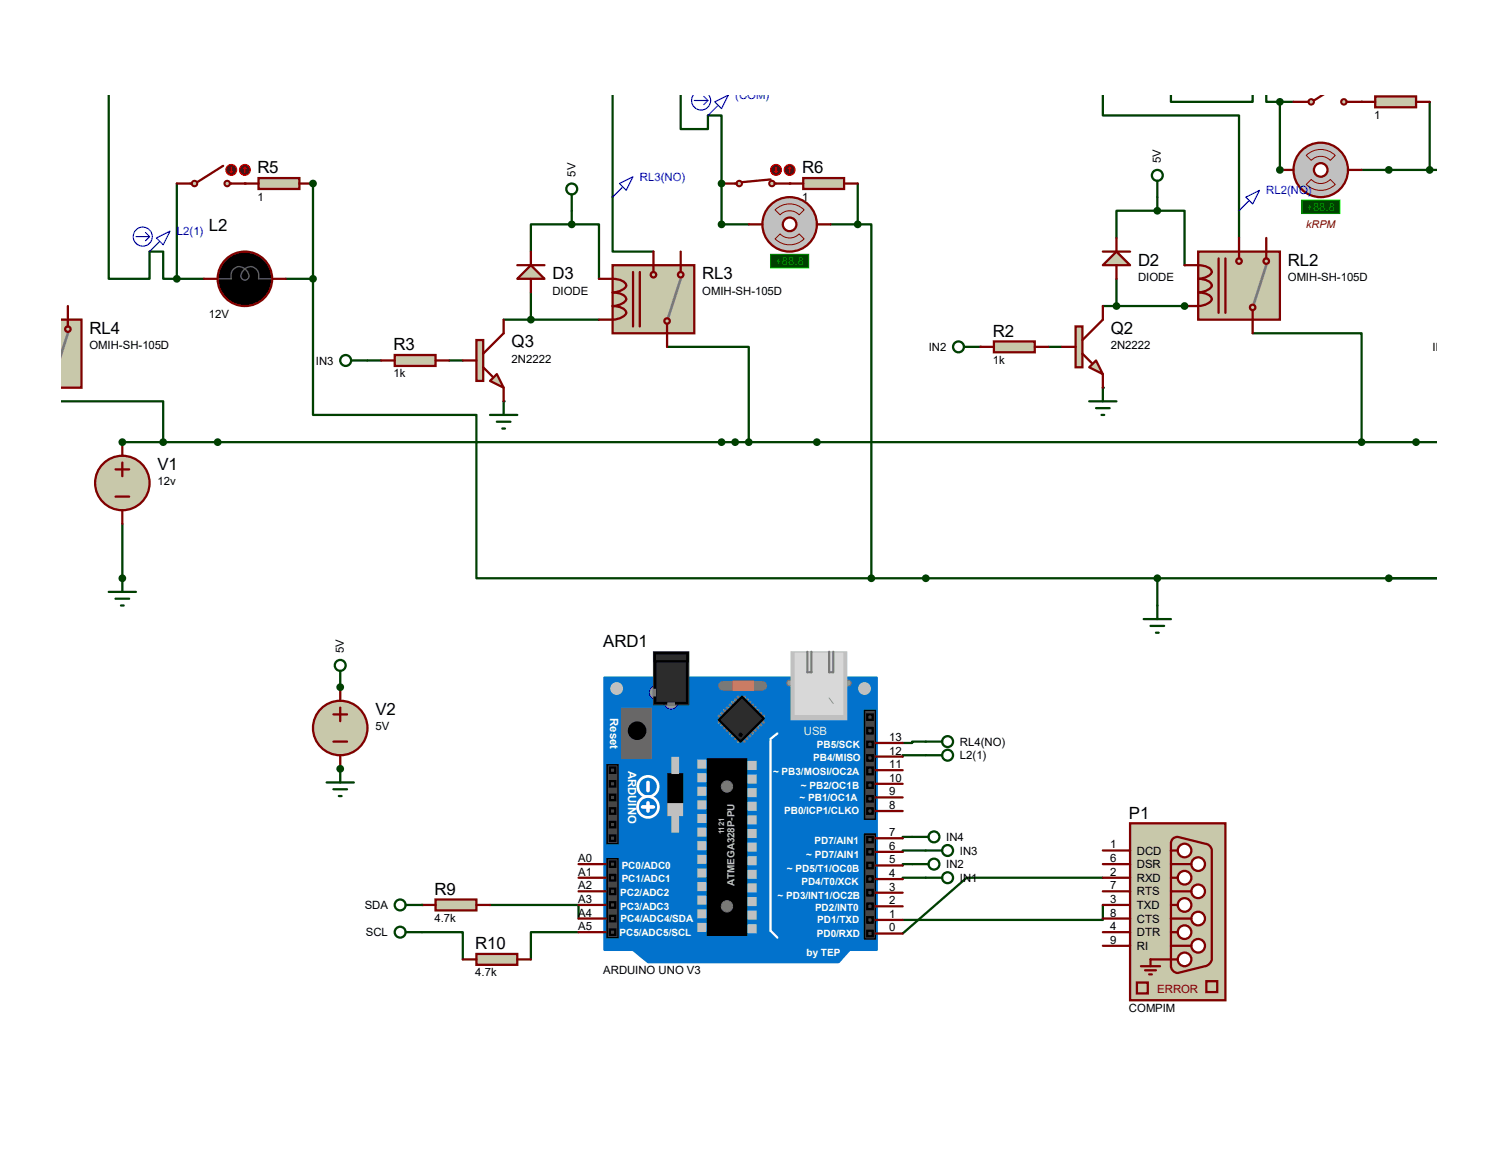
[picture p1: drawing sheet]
<svg xmlns="http://www.w3.org/2000/svg" width="279mm" height="216mm" viewBox="0 0 279 216" stroke-linecap="round" stroke-linejoin="round" font-family="sans-serif">
<circle cx="22.8" cy="107.9" r=".21" fill="#004000"/>
<path d="M22.8 97.7v10.2" fill="none" stroke="#004000" stroke-width=".42"/>
<circle cx="22.8" cy="82.5" r=".21" fill="#004000"/>
<path d="M254 31.7h5M124.4 64.7h15.3v17.8M233.6 62.2h20.4v20.3M22.8 82.5h241.3M170.1 156.2h-1.7v.2M172.7 158.7h-4.3v.3M170.1 161.2h-1.7v.3M172.7 163.8h-4.3v.2" fill="none" stroke="#004000" stroke-width=".42"/>
<circle cx="63.5" cy="128.2" r=".21" fill="#004000"/>
<path d="M11.3 74.9h19.1v7.6" fill="none" stroke="#004000" stroke-width=".42"/>
<circle cx="63.5" cy="143.5" r=".21" fill="#004000"/>
<path d="M68.5 67.3h2.6M83.8 67.3h2.5" fill="none" stroke="#004000" stroke-width=".42"/>
<circle cx="93.9" cy="74.9" r=".21" fill="#004000"/>
<path d="M106.6 39.3v2.6M93.9 59.6h17.8M99 54.6v5M106.6 41.9h5.1v10.1M106.6 41.9h-7.6v5" fill="none" stroke="#004000" stroke-width=".42"/>
<circle cx="205.7" cy="72.3" r=".21" fill="#004000"/>
<path d="M208.2 52v5.1h-2.5" fill="none" stroke="#004000" stroke-width=".42"/>
<circle cx="220.9" cy="57.1" r=".21" fill="#004000"/>
<path d="M208.2 57.1h12.7" fill="none" stroke="#004000" stroke-width=".42"/>
<circle cx="182.8" cy="64.7" r=".21" fill="#004000"/>
<path d="M215.9 39.3h5v10.2M215.9 39.3h-7.7v5.1M215.9 36.8v2.5M195.5 64.7h2.6M264.1 82.5h3.9M268 107.9h-52.1v5.1" fill="none" stroke="#004000" stroke-width=".42"/>
<g fill="#004000">
<circle cx="45.7" cy="34.2" r=".21"/>
<circle cx="147.3" cy="34.2" r=".21"/>
<circle cx="254" cy="19" r=".21"/>
</g>
<path d="M160 34.2v7.7M134.6 41.9h5.1M154.9 41.9h5.1M160 41.9h2.5v66M205.7 168.9v2.8h-37.3M205.7 163.8h-25.4l-11.9 10.4" fill="none" stroke="#004000" stroke-width=".42"/>
<circle cx="238.7" cy="31.7" r=".21" fill="#004000"/>
<path d="M266.7 19v12.7M259 31.7h9M259 107.9h9M91.4 168.9h16.5v2.5" fill="none" stroke="#004000" stroke-width=".42"/>
<circle cx="78.7" cy="168.9" r=".21" fill="#004000"/>
<path d="M162.5 107.9h53.4M78.7 173.9h7.6v5.1M107.9 173.9h-8.9v5.1" fill="none" stroke="#004000" stroke-width=".42"/>
<circle cx="58.4" cy="34.2" r=".21" fill="#004000"/>
<g fill="none" stroke="#004000" stroke-width=".42">
<path d="M20.3 17.7v34.3h7.6v-5.1h2.5v5.1h2.6M114.3 17.7v29.2h7.6M127 17.7v6.4h5v-2.6M205.7 17.7v3.8h25.4v22.9M218.4 17.7v1.3h15.2v-1.3M236.2 17.7v1.3h2.5M238.7 19h2.6M238.7 19v12.7M33 34.2v17.8M58.4 34.2v17.8M134.6 34.2v7.7M33 52h5.1"/>
<path d="M53.3 52h5.1M58.4 52v25.4h30.5v30.5h73.6M172.7 138.4h-2.6v.2h-1.7M172.7 140.9h-4.3v.3"/>
</g>
<circle cx="134.6" cy="34.2" r=".21" fill="#004000"/>
<path d="M132 21.5h2.6v12.7" fill="none" stroke="#004000" stroke-width=".42"/>
<circle cx="22.8" cy="90.1" r="5.1" fill="#c8c8aa" stroke="#800000" stroke-width=".42"/>
<path d="M21.5 87.6h2.6M21.5 92.7h2.6M22.8 82.5v2.5M22.8 86.3v2.6M22.8 95.2v2.5" fill="none" stroke="#800000" stroke-width=".42"/>
<g fill="#004000" stroke="#004000" stroke-width=".42">
<circle cx="40.6" cy="82.5" r=".51"/>
<circle cx="137.1" cy="82.5" r=".51"/>
<circle cx="152.4" cy="82.5" r=".51"/>
<circle cx="264.1" cy="82.5" r=".51"/>
<circle cx="22.8" cy="107.9" r=".51"/>
<circle cx="22.8" cy="82.5" r=".51"/>
</g>
<path d="M20.3 110.4h5.1M21.5 111.7h2.6M22.6 113h.5M22.8 107.9v2.5" fill="none" stroke="#004000" stroke-width=".42"/>
<path d="M112.7 126.4h50.8v50.8h-5l-2.1 2.3h-35.5l-2.8-2.3h-5.4z" fill="#0272cc" stroke="#0272cc" stroke-width=".42"/>
<path d="M116 132.3h5.4v9.1h-5.4z" fill="#686767" stroke="#686767" stroke-width=".42"/>
<circle cx="118.8" cy="136.4" r="1.52" fill="#000" stroke="#000" stroke-width=".42"/>
<path d="M134.8 128h7.4" fill="none" stroke="#757575" stroke-width="1.8"/>
<path d="M136.9 127.2h3.5v1.5h-3.5z" fill="#ff8000" stroke="#ff8000" stroke-width=".42"/>
<g fill="none" stroke="#808080" stroke-width=".47">
<path d="M134.1 133.6l.5 .5M134.6 133.1l.5 .5M134.6 134.3l-.5 .5M135.1 132.5l.5 .6M135.1 134.8l-.5 .5M135.6 132l.5 .5M135.6 135.3l-.5 .5M136.1 131.5l.5 .5M136.1 135.8l-.5 .6M136.6 131l.5 .5M136.6 136.4l-.5 .5M137.1 130.5l.5 .5"/>
<path d="M137.1 136.9l-.5 .5M137.6 130l.5 .5M137.6 137.4l-.5 .5M138.1 137.9l-.5 .5M138.4 137.9l.5 .5M138.9 137.4l.5 .5M138.9 130l-.5 .5M139.4 136.9l.5 .5M139.4 130.5l-.5 .5M139.9 136.4l.5 .5M139.9 131l-.5 .5M140.4 135.8l.5 .6"/>
<path d="M140.4 131.5l-.5 .5M140.9 135.3l.5 .5M140.9 132l-.5 .5M141.4 134.8l.5 .5M141.4 132.5l-.5 .6M141.9 134.3l.6 .5M141.9 133.1l-.5 .5M142.5 133.6l-.6 .5"/>
</g>
<path d="M138.4 130l4.1 4.1-4.4 4.3-4-4.1z" fill="#2c2c2c" stroke="#000" stroke-width=".42"/>
<circle cx="138.1" cy="137.1" r=".3" fill="#000" stroke="#000" stroke-width=".19"/>
<circle cx="115" cy="128.5" r="1.1" fill="#c0c0c0" stroke="#c0c0c0" stroke-width=".19"/>
<path d="M143.7 138.1v35.6l1.3 1.3M145 136.9l-1.3 1" fill="none" stroke="#fff" stroke-width=".42"/>
<g fill="#464646" stroke="#000" stroke-width=".25">
<path d="M161.2 132.5h2.1v20.4h-2.1z"/>
<path d="M161.2 155.7h2.1v19.5h-2.1z"/>
</g>
<g fill="#464646" stroke="#000" stroke-width=".42">
<path d="M161.8 133.3h1v1h-1z"/>
<path d="M161.8 138.4h1v1h-1z"/>
<path d="M161.8 140.9h1v1h-1z"/>
<path d="M161.8 143.2h1v1.3h-1z"/>
<path d="M161.8 146h1v1h-1z"/>
<path d="M161.8 148.5h1v1.1h-1z"/>
<path d="M161.8 135.8h1v1.1h-1z"/>
<path d="M161.8 150.8h1v1h-1z"/>
<path d="M161.8 156.2h1v1h-1z"/>
<path d="M161.8 158.5h1v1h-1z"/>
<path d="M161.8 161h1v1h-1z"/>
<path d="M161.8 163.5h1v1h-1z"/>
<path d="M161.8 166.1h1v1h-1z"/>
<path d="M161.8 168.6h1v1h-1z"/>
<path d="M161.8 171.2h1v1h-1z"/>
<path d="M161.8 173.7h1v1h-1z"/>
</g>
<path d="M132 141.7h7.1v32.8h-7.1z" fill="#000" stroke="#000" stroke-width=".42"/>
<g fill="#c0c0c0" stroke="#c0c0c0" stroke-width=".42">
<path d="M139.7 142.2h1.2v1.3h-1.2z"/>
<path d="M139.7 144.7h1.2v1.3h-1.2z"/>
<path d="M139.7 147.3h1.2v1.2h-1.2z"/>
<path d="M139.7 149.8h1.2v1.3h-1.2z"/>
<path d="M139.7 152.4h1.2v1.2h-1.2z"/>
<path d="M139.7 154.9h1.2v1.3h-1.2z"/>
<path d="M139.7 157.4h1.2v1.3h-1.2z"/>
<path d="M139.7 160h1.2v1.2h-1.2z"/>
<path d="M139.7 162.5h1.2v1.3h-1.2z"/>
<path d="M139.7 165.1h1.2v1.2h-1.2z"/>
<path d="M139.7 167.6h1.2v1.3h-1.2z"/>
<path d="M139.7 170.1h1.2v1.3h-1.2z"/>
<path d="M139.7 172.7h1.2v1.2h-1.2z"/>
<path d="M130.3 141.9h1.2v1.3h-1.2z"/>
<path d="M130.3 144.5h1.2v1.3h-1.2z"/>
<path d="M130.3 147h1.2v1.3h-1.2z"/>
<path d="M130.3 149.6h1.2v1.2h-1.2z"/>
<path d="M130.3 152.1h1.2v1.3h-1.2z"/>
<path d="M130.3 154.6h1.2v1.3h-1.2z"/>
<path d="M130.3 157.2h1.2v1.3h-1.2z"/>
<path d="M130.3 159.7h1.2v1.3h-1.2z"/>
<path d="M130.3 162.3h1.2v1.2h-1.2z"/>
<path d="M130.3 164.8h1.2v1.3h-1.2z"/>
<path d="M130.3 167.3h1.2v1.3h-1.2z"/>
<path d="M130.3 169.9h1.2v1.3h-1.2z"/>
<path d="M130.3 172.4h1.2v1.3h-1.2z"/>
</g>
<g fill="#757575" stroke="#757575" stroke-width=".19">
<circle cx="135.6" cy="169.1" r="1.06"/>
<circle cx="135.6" cy="146.8" r="1.06"/>
</g>
<g fill="#464646" stroke="#000" stroke-width=".25">
<path d="M113.2 142.7h2.1v14.7h-2.1z"/>
<path d="M113.2 160.2h2.1v14.8h-2.1z"/>
</g>
<g fill="#464646" stroke="#000" stroke-width=".42">
<path d="M113.7 145.8h1.1v1h-1.1z"/>
<path d="M113.7 150.8h1.1v1h-1.1z"/>
<path d="M113.7 155.9h1.1v1h-1.1z"/>
<path d="M113.7 153.4h1.1v1h-1.1z"/>
<path d="M113.7 148.3h1.1v1h-1.1z"/>
<path d="M113.7 143.2h1.1v1h-1.1z"/>
<path d="M113.7 160.7h1.1v1.1h-1.1z"/>
<path d="M113.7 163.3h1.1v1h-1.1z"/>
<path d="M113.7 165.8h1.1v1h-1.1z"/>
<path d="M113.7 168.4h1.1v1h-1.1z"/>
<path d="M113.7 170.9h1.1v1h-1.1z"/>
<path d="M113.7 173.4h1.1v1.1h-1.1z"/>
</g>
<path d="M124.7 144.5h2.5v7.6h-2.5z" fill="#000" stroke="#000" stroke-width=".42"/>
<g fill="#c0c0c0" stroke="#c0c0c0" stroke-width=".42">
<path d="M124.7 150.1h2.5v2h-2.5z"/>
<path d="M125.4 152.4h1v2.8h-1z"/>
<path d="M125.4 141.4h1v2.8h-1z"/>
</g>
<circle cx="161.2" cy="128.5" r="1.1" fill="#c0c0c0" stroke="#c0c0c0" stroke-width=".19"/>
<g fill="#0272cc" stroke="#fff" stroke-width=".51">
<circle cx="120.9" cy="146.8" r="1.91"/>
<circle cx="120.9" cy="150.6" r="1.95"/>
</g>
<path d="M119.8 150.6h2.1M120.9 146v1.5M120.9 149.8v1.5" fill="none" stroke="#fff" stroke-width=".68"/>
<g fill="#939393" stroke="#757575" stroke-width=".19">
<circle cx="158.2" cy="127.5" r=".55"/>
<circle cx="147.3" cy="127.5" r=".55"/>
</g>
<path d="M147.5 121.6h10.4v12.7h-10.4z" fill="#c0c0c0" stroke="#c0c0c0" stroke-width=".19"/>
<path d="M148.3 121.9h8.9v11.4h-8.9z" fill="#d8d8d8" stroke="#d8d8d8" stroke-width=".19"/>
<path d="M154.6 130.3l.8 1" fill="none" stroke="#939393" stroke-width=".19"/>
<path d="M150.6 121.6v3.8h.7v-3.8M154.6 121.6v3.8h.8v-3.8" fill="none" stroke="#808080" stroke-width=".42"/>
<g fill="#939393" stroke="#0000c0" stroke-width=".19">
<circle cx="125.2" cy="131" r="1.31"/>
<circle cx="122.4" cy="129.2" r="1.31"/>
</g>
<path d="M121.9 121.6h6.6v9.9h-6.6z" fill="#000" stroke="#2c2c2c" stroke-width=".19"/>
<g fill="#808080" stroke="#808080" stroke-width=".42">
<path d="M124.7 131.3h1v.2h-1z"/>
<path d="M121.9 128.7h.2v1.1h-.2z"/>
</g>
<path d="M122.6 122.4h5.1v8.4h-5.1z" fill="#2c2c2c" stroke="#2c2c2c" stroke-width=".42"/>
<path d="M122.1 121.9h6.1v1.5h-6.1z" fill="#2c2c2c" stroke="#000" stroke-width=".42"/>
<g fill="none" stroke="#800000" stroke-width=".42">
<path d="M163.3 138.6h5.1M163.3 159h5.1M163.3 156.4h5.1M163.3 151.3h5.1M163.3 148.8h5.1M163.3 146.3h5.1M163.3 143.7h5.1M163.3 141.2h5.1M107.9 173.9h5.1M107.9 171.4h5.1M107.9 168.9h5.1M107.9 166.3h5.1"/>
<path d="M107.9 163.8h5.1M107.9 161.2h5.1M163.3 174.2h5.1M163.3 171.7h5.1M163.3 169.1h5.1M163.3 166.6h5.1M163.3 164h5.1M163.3 161.5h5.1"/>
</g>
<g fill="none" stroke="#004000" stroke-width=".42">
<path d="M75.6 173.9h3.1"/>
<circle cx="74.6" cy="173.9" r="1.02"/>
</g>
<circle cx="30.4" cy="82.5" r=".51" fill="#004000" stroke="#004000" stroke-width=".42"/>
<path d="M242.8 37.3h7.1v2.5h-7.1z" fill="#004000" stroke="#0f0" stroke-width=".21"/>
<circle cx="246.3" cy="31.7" r="5.1" fill="#c0c0c0" stroke="#800000" stroke-width=".42"/>
<path d="M243.6 34.4l1-.9a2.46 2.46 0 0 0 3.5 0l.9 .9a3.9 3.9 0 0 1-5.4 0zM243.6 29a3.9 3.9 0 0 1 5.4 0l-.9 .9a2.46 2.46 0 0 0-3.5 0z" fill="none" stroke="#800000" stroke-width=".19"/>
<circle cx="246.3" cy="31.7" r="1.27" fill="#fff" stroke="#800000" stroke-width=".42"/>
<path d="M238.7 31.7h2.6M251.4 31.7h2.6" fill="none" stroke="#800000" stroke-width=".42"/>
<path d="M223.5 46.9h15.2v12.7h-15.2z" fill="#c8c8aa" stroke="#800000" stroke-width=".42"/>
<path d="M236.2 49.5l-2.3 7.1" fill="none" stroke="#808080" stroke-width=".51"/>
<g fill="#c8c8aa" stroke="#800000" stroke-width=".42">
<circle cx="233.6" cy="57.4" r=".51"/>
<circle cx="231.1" cy="48.7" r=".51"/>
</g>
<path d="M223.5 49.5a2.31 2.31 0 0 1 2.5 1.3 2.69 2.69 0 0 1-2.5 1.2 2.31 2.31 0 0 1 2.5 1.3 2.69 2.69 0 0 1-2.5 1.3 2.31 2.31 0 0 1 2.5 1.2 2.69 2.69 0 0 1-2.5 1.3M227.3 48.2v10.2M228.6 48.2v10.2M231.1 46.9v1.3M233.6 57.9v1.7" fill="none" stroke="#800000" stroke-width=".42"/>
<circle cx="236.2" cy="48.7" r=".51" fill="#c8c8aa" stroke="#800000" stroke-width=".42"/>
<path d="M220.9 49.5h2.6M220.9 57.1h2.6M231.1 44.4v2.5M233.6 59.6v2.6M236.2 44.4v3.8" fill="none" stroke="#800000" stroke-width=".42"/>
<path d="M114.3 49.5h15.2v12.7h-15.2z" fill="#c8c8aa" stroke="#800000" stroke-width=".42"/>
<path d="M127 52l-2.3 7.1" fill="none" stroke="#808080" stroke-width=".51"/>
<g fill="#c8c8aa" stroke="#800000" stroke-width=".42">
<circle cx="124.4" cy="59.9" r=".51"/>
<circle cx="121.9" cy="51.3" r=".51"/>
</g>
<path d="M114.3 52a2.31 2.31 0 0 1 2.5 1.3 2.69 2.69 0 0 1-2.5 1.3 2.31 2.31 0 0 1 2.5 1.2 2.69 2.69 0 0 1-2.5 1.3 2.31 2.31 0 0 1 2.5 1.3 2.69 2.69 0 0 1-2.5 1.2M118.1 50.8v10.1M119.3 50.8v10.1M121.9 49.5v1.3M124.4 60.4v1.8" fill="none" stroke="#800000" stroke-width=".42"/>
<circle cx="127" cy="51.3" r=".51" fill="#c8c8aa" stroke="#800000" stroke-width=".42"/>
<path d="M111.7 52h2.6M111.7 59.6h2.6M121.9 46.9v2.6M127 46.9v3.9M124.4 62.2v2.5" fill="none" stroke="#800000" stroke-width=".42"/>
<g fill="#004000" stroke="#004000" stroke-width=".42">
<circle cx="134.6" cy="82.5" r=".51"/>
<circle cx="139.7" cy="82.5" r=".51"/>
<circle cx="162.5" cy="107.9" r=".51"/>
<circle cx="254" cy="82.5" r=".51"/>
<circle cx="259" cy="31.7" r=".51"/>
</g>
<g fill="none" stroke="#004000" stroke-width=".42">
<path d="M65.5 67.3h3M179.8 64.7h3M63.5 125.2v3M60.9 146h5.1M62.2 147.3h2.5M63.2 148.5h.5M63.5 143.5v2.5M170.1 156.2h3.1M172.7 158.7h3M170.1 161.2h3.1M172.7 163.8h3"/>
<circle cx="64.5" cy="67.3" r="1.02"/>
<circle cx="178.8" cy="64.7" r="1.02"/>
<circle cx="63.5" cy="124.2" r="1.02"/>
<circle cx="174.2" cy="156.2" r="1.02"/>
<circle cx="176.7" cy="158.7" r="1.02"/>
<circle cx="174.2" cy="161.2" r="1.02"/>
<circle cx="176.7" cy="163.8" r="1.02"/>
</g>
<circle cx="63.5" cy="135.8" r="5.1" fill="#c8c8aa" stroke="#800000" stroke-width=".42"/>
<path d="M62.2 133.3h2.5M62.2 138.4h2.5M63.5 128.2v2.6M63.5 132v2.6M63.5 140.9v2.6" fill="none" stroke="#800000" stroke-width=".42"/>
<circle cx="63.5" cy="128.2" r=".51" fill="#004000" stroke="#004000" stroke-width=".42"/>
<path d="M11.3 59.6h3.9v12.7h-3.9z" fill="#c8c8aa" stroke="#800000" stroke-width=".42"/>
<path d="M12.7 62.2l-1.4 4.1" fill="none" stroke="#808080" stroke-width=".51"/>
<circle cx="12.7" cy="61.4" r=".51" fill="#c8c8aa" stroke="#800000" stroke-width=".42"/>
<path d="M12.7 57.1v3.8" fill="none" stroke="#800000" stroke-width=".42"/>
<circle cx="63.5" cy="143.5" r=".51" fill="#004000" stroke="#004000" stroke-width=".42"/>
<path d="M91.4 77.4h5.1M92.7 78.7h2.5M93.7 80h.5M93.9 74.9v2.5" fill="none" stroke="#004000" stroke-width=".42"/>
<path d="M73.6 66.3h7.6v2h-7.6z" fill="#c8c8aa" stroke="#800000" stroke-width=".42"/>
<path d="M71.1 67.3h2.5M81.2 67.3h2.6" fill="none" stroke="#800000" stroke-width=".42"/>
<g fill="#c8c8aa" stroke="#800000" stroke-width=".42">
<path d="M92.7 69.8l1.2 2.5-2.5-1.2z"/>
<path d="M88.9 63.5h1.2v7.6h-1.2z"/>
</g>
<path d="M93.9 59.6v2.6l-3.8 3.8M86.3 67.3h2.6M90.1 68.5l1.8 1.8M93.9 72.3v2.6" fill="none" stroke="#800000" stroke-width=".42"/>
<path d="M99 49.5l2.6 2.5h-5.1z" fill="#c8c8aa" stroke="#800000" stroke-width=".42"/>
<path d="M96.5 49.5h5.1M99 46.9v2.6M99 52v2.6" fill="none" stroke="#800000" stroke-width=".42"/>
<g fill="none" stroke="#004000" stroke-width=".42">
<path d="M106.6 36.3v3"/>
<circle cx="106.6" cy="35.3" r="1.02"/>
</g>
<g fill="#004000" stroke="#004000" stroke-width=".42">
<circle cx="99" cy="59.6" r=".51"/>
<circle cx="106.6" cy="41.9" r=".51"/>
</g>
<path d="M143.7 47.5h7.1v2.5h-7.1z" fill="#004000" stroke="#0f0" stroke-width=".21"/>
<circle cx="147.3" cy="41.9" r="5.1" fill="#c0c0c0" stroke="#800000" stroke-width=".42"/>
<path d="M144.6 39.2a3.9 3.9 0 0 1 5.4 0l-.9 .9a2.46 2.46 0 0 0-3.6 0zM145.5 43.6a2.46 2.46 0 0 0 3.6 0l.9 1a3.9 3.9 0 0 1-5.4 0z" fill="none" stroke="#800000" stroke-width=".19"/>
<circle cx="147.3" cy="41.9" r="1.27" fill="#fff" stroke="#800000" stroke-width=".42"/>
<path d="M139.7 41.9h2.5M152.4 41.9h2.5" fill="none" stroke="#800000" stroke-width=".42"/>
<path d="M203.2 74.9h5M204.4 76.2h2.6M205.4 77.4h.6M205.7 72.3v2.6" fill="none" stroke="#004000" stroke-width=".42"/>
<g fill="#c8c8aa" stroke="#800000" stroke-width=".42">
<path d="M204.4 67.3l1.3 2.5-2.5-1.3z"/>
<path d="M200.6 60.9h1.3v7.6h-1.3z"/>
</g>
<path d="M205.7 57.1v2.5l-3.8 3.9M198.1 64.7h2.5M201.9 66l1.8 1.8M205.7 69.8v2.5" fill="none" stroke="#800000" stroke-width=".42"/>
<path d="M208.2 46.9l2.6 2.6h-5.1z" fill="#c8c8aa" stroke="#800000" stroke-width=".42"/>
<path d="M205.7 46.9h5.1M208.2 44.4v2.5M208.2 49.5v2.5" fill="none" stroke="#800000" stroke-width=".42"/>
<g fill="#004000" stroke="#004000" stroke-width=".42">
<circle cx="208.2" cy="57.1" r=".51"/>
<circle cx="220.9" cy="57.1" r=".51"/>
</g>
<g fill="none" stroke="#004000" stroke-width=".42">
<path d="M215.9 33.7v3.1"/>
<circle cx="215.9" cy="32.7" r="1.02"/>
</g>
<path d="M185.4 63.7h7.6v2h-7.6z" fill="#c8c8aa" stroke="#800000" stroke-width=".42"/>
<path d="M182.8 64.7h2.6M193 64.7h2.5" fill="none" stroke="#800000" stroke-width=".42"/>
<g fill="#004000" stroke="#004000" stroke-width=".42">
<circle cx="259" cy="107.9" r=".51"/>
<circle cx="215.9" cy="39.3" r=".51"/>
<circle cx="215.9" cy="107.9" r=".51"/>
</g>
<path d="M213.3 115.5h5.1M214.6 116.8h2.5M215.6 118.1h.5M215.9 113v2.5" fill="none" stroke="#004000" stroke-width=".42"/>
<g fill="#c8c8aa" stroke="#800000" stroke-width=".38">
<circle cx="42.4" cy="34.2" r=".51"/>
<circle cx="36.3" cy="34.2" r=".51"/>
</g>
<path d="M33 34.2h2.8M41.6 30.9l-4.8 3.1M42.9 34.2h2.8" fill="none" stroke="#800000" stroke-width=".42"/>
<circle cx="43.1" cy="31.7" r="1.02" fill="#400000" stroke="#f00" stroke-width=".21"/>
<path d="M42.9 32l.2 .2M43.1 31.2v1M43.4 32l-.3 .2" fill="none" stroke="#f00" stroke-width=".21"/>
<circle cx="45.7" cy="31.7" r="1.02" fill="#400000" stroke="#f00" stroke-width=".21"/>
<path d="M45.7 31.2l-.3 .3M45.7 31.2l.2 .3M45.7 31.2v1" fill="none" stroke="#f00" stroke-width=".21"/>
<path d="M48.2 33.2h7.6v2.1h-7.6z" fill="#c8c8aa" stroke="#800000" stroke-width=".42"/>
<path d="M45.7 34.2h2.5M55.8 34.2h2.6" fill="none" stroke="#800000" stroke-width=".42"/>
<g fill="#c8c8aa" stroke="#800000" stroke-width=".38">
<circle cx="144" cy="34.2" r=".51"/>
<circle cx="137.9" cy="34.2" r=".51"/>
</g>
<path d="M134.6 34.2h2.8M143.7 33.5l-5.3 .5M144.5 34.2h2.8" fill="none" stroke="#800000" stroke-width=".42"/>
<circle cx="144.7" cy="31.7" r="1.02" fill="#400000" stroke="#f00" stroke-width=".21"/>
<path d="M144.5 32l.2 .2M144.7 31.2v1M145 32l-.3 .2" fill="none" stroke="#f00" stroke-width=".21"/>
<circle cx="147.3" cy="31.7" r="1.02" fill="#400000" stroke="#f00" stroke-width=".21"/>
<path d="M147.3 31.2l-.3 .3M147.3 31.2l.2 .3M147.3 31.2v1" fill="none" stroke="#f00" stroke-width=".21"/>
<path d="M149.8 33.2h7.6v2.1h-7.6z" fill="#c8c8aa" stroke="#800000" stroke-width=".42"/>
<path d="M147.3 34.2h2.5M157.4 34.2h2.6" fill="none" stroke="#800000" stroke-width=".42"/>
<g fill="#c8c8aa" stroke="#800000" stroke-width=".38">
<circle cx="250.7" cy="19" r=".51"/>
<circle cx="244.6" cy="19" r=".51"/>
</g>
<path d="M241.3 19h2.8M246.8 17.7l-1.7 1.1M251.2 19h2.8" fill="none" stroke="#800000" stroke-width=".42"/>
<path d="M256.5 18h7.6v2h-7.6z" fill="#c8c8aa" stroke="#800000" stroke-width=".42"/>
<path d="M254 19h2.5M264.1 19h2.6" fill="none" stroke="#800000" stroke-width=".42"/>
<g fill="#c8c8aa" stroke="#800000" stroke-width=".42">
<path d="M210.8 153.6h17.8v33h-17.8z"/>
<path d="M218.9 156.4l.8-.2 5 1.2a1.37 1.37 0 0 1 1.3 1.3v20.3a1.61 1.61 0 0 1-1.3 1.3l-5 1.3a1.35 1.35 0 0 1-1.3-1.3v-22.9l.1-.4z"/>
</g>
<g fill="#fff" stroke="#800000" stroke-width=".42">
<circle cx="220.9" cy="158.7" r="1.27"/>
<circle cx="223.5" cy="161.2" r="1.27"/>
<circle cx="220.9" cy="163.8" r="1.27"/>
<circle cx="223.5" cy="166.3" r="1.27"/>
<circle cx="220.9" cy="168.9" r="1.27"/>
<circle cx="223.5" cy="171.4" r="1.27"/>
<circle cx="220.9" cy="173.9" r="1.27"/>
<circle cx="223.5" cy="176.5" r="1.27"/>
<circle cx="220.9" cy="179" r="1.27"/>
</g>
<path d="M218.4 158.7h1.3M218.4 161.2h3.8M218.4 163.8h1.3M218.4 166.3h3.8M218.4 168.9h1.3M218.4 171.4h3.8M218.4 173.9h1.3M218.4 176.5h3.8M219.7 179h-5.1v1.3M212.8 180.3h3.6M213.6 181.1h2M214.3 181.8h.5" fill="none" stroke="#800000" stroke-width=".42"/>
<g fill="#c8c8aa" stroke="#800000" stroke-width=".42">
<path d="M225 183.1h2v2h-2z"/>
<path d="M212 183.3h2.1v2.1h-2.1z"/>
</g>
<path d="M205.7 158.7h5.1M205.7 168.9h5.1M205.7 163.8h5.1M205.7 171.4h5.1M205.7 166.3h5.1M205.7 161.2h5.1M205.7 173.9h5.1M205.7 176.5h5.1" fill="none" stroke="#800000" stroke-width=".42"/>
<g fill="#004000" stroke="#004000" stroke-width=".42">
<circle cx="134.6" cy="41.9" r=".51"/>
<circle cx="160" cy="41.9" r=".51"/>
<circle cx="238.7" cy="31.7" r=".51"/>
<circle cx="266.7" cy="31.7" r=".51"/>
</g>
<path d="M81.2 167.9h7.7v2h-7.7z" fill="#c8c8aa" stroke="#800000" stroke-width=".42"/>
<path d="M78.7 168.9h2.5M88.9 168.9h2.5" fill="none" stroke="#800000" stroke-width=".42"/>
<g fill="none" stroke="#004000" stroke-width=".42">
<path d="M75.6 168.9h3.1"/>
<circle cx="74.6" cy="168.9" r="1.02"/>
</g>
<path d="M88.9 178h7.6v2h-7.6z" fill="#c8c8aa" stroke="#800000" stroke-width=".42"/>
<path d="M38.1 52h2.5M50.8 52h2.5M86.3 179h2.6M96.5 179h2.5" fill="none" stroke="#800000" stroke-width=".42"/>
<g fill="#004000" stroke="#004000" stroke-width=".42">
<circle cx="172.7" cy="107.9" r=".51"/>
<circle cx="58.4" cy="34.2" r=".51"/>
<circle cx="58.4" cy="52" r=".51"/>
<circle cx="33" cy="52" r=".51"/>
<circle cx="238.7" cy="19" r=".51"/>
<circle cx="134.6" cy="34.2" r=".51"/>
</g>
<circle cx="45.7" cy="52" r="5.1" fill="#000" stroke="#800000" stroke-width=".42"/>
<path d="M40.6 52h2.5a1.69 1.69 0 0 1 1.2-2.2 1.69 1.69 0 0 1 2.1 1.4 .77 .77 0 0 1-.7 1.1 .77 .77 0 0 1-.7-1.1 1.68 1.68 0 0 1 1.4-1.4 1.68 1.68 0 0 1 1.8 1v1.2h2.6" fill="none" stroke="#606060" stroke-width=".25"/>
<path d="M39.1 47.2l1.5 1M42.1 44.7l1 1.5M45.7 43.9v1.8M49.2 44.7l-1 1.5M52.3 47.2l-1.5 1" fill="none" stroke="#fff" stroke-width=".25"/>
<g fill="none" stroke="#0000c0" stroke-width=".21">
<path d="M129.4 17.7a1.77 1.77 0 0 0 .2 2.4 1.77 1.77 0 0 0 2.4 0 1.77 1.77 0 0 0 .2-2.4M129.5 18.8h2.5M131.3 18l.7 .8M132 18.8l-.7 .7M133.3 19l2.5-1.3-1.2 2.6zM133.8 19.8l-1.8 1.7M115.5 34.2l2.6-1.2-1.3 2.5zM116 35l-1.7 1.8M232.4 36.8l2.5-1.3-1.3 2.6zM232.9 37.5l-1.8 1.8M25.4 44.2h2.5M27.1 43.4l.8 .8"/>
<path d="M27.9 44.2l-.8 .7M29.2 44.4l2.5-1.3-1.3 2.6zM29.7 45.2l-1.8 1.7"/>
<circle cx="26.6" cy="44.2" r="1.78"/>
</g>
<g fill="none" stroke="#004000" stroke-width=".42">
<path d="M172.7 138.4h3M172.7 140.9h3"/>
<circle cx="176.7" cy="138.4" r="1.02"/>
<circle cx="176.7" cy="140.9" r="1.02"/>
</g>
<g font-size="3.1">
<text x="48" y="32.3">R5</text>
<text x="149.6" y="32.3">R6</text>
<text x="38.9" y="43.1">L2</text>
<text x="103" y="52.1">D3</text>
<text x="131" y="52.1">RL3</text>
<text x="212.3" y="49.6">D2</text>
<text x="240.2" y="49.6">RL2</text>
<text x="16.7" y="62.3">RL4</text>
<text x="73.4" y="65.4">R3</text>
<text x="95.4" y="64.8">Q3</text>
<text x="185.2" y="62.8">R2</text>
<text x="207.2" y="62.3">Q2</text>
<text x="29.4" y="87.7">V1</text>
<text x="112.5" y="120.7">ARD1</text>
<text x="70" y="133.4">V2</text>
<text x="210.6" y="152.7">P1</text>
<text x="81" y="167">R9</text>
<text x="88.6" y="177.1">R10</text>
</g>
<g font-size="2.1" fill="#0000c0">
<text x="137.1" y="18.5">(COM)</text>
<text x="119.3" y="33.7">RL3(NO)</text>
<text x="236.2" y="36.3">RL2(NO)</text>
<text x="33" y="43.9">L2(1)</text>
</g>
<g font-size="2.1">
<text x="256.3" y="22.2">1</text>
<text x="107.3" y="33" transform="rotate(-90 107.3 33)">5V</text>
<text x="216.5" y="30.4" transform="rotate(-90 216.5 30.4)">5V</text>
<text x="48" y="37.4">1</text>
<text x="149.6" y="37.4">1</text>
<text x="212.3" y="52.5">DIODE</text>
<text x="240.2" y="52.5">OMIH-SH-105D</text>
<text x="38.9" y="59.3">12V</text>
<text x="103" y="55">DIODE</text>
<text x="131" y="55">OMIH-SH-105D</text>
<text x="16.7" y="65.2">OMIH-SH-105D</text>
<text x="173.2" y="65.5">IN2</text>
<text x="207.2" y="65.2">2N2222</text>
<text x="267.2" y="65.5">IN1</text>
<text x="58.9" y="68">IN3</text>
<text x="73.4" y="70.4">1k</text>
<text x="95.4" y="67.7">2N2222</text>
<text x="185.2" y="67.9">1k</text>
<text x="29.4" y="90.6">12v</text>
<text x="64.1" y="121.9" transform="rotate(-90 64.1 121.9)">5V</text>
<text x="70" y="136.3">5V</text>
<text x="165.8" y="143.3">11</text>
<text x="165.8" y="140.8">12</text>
<text x="165.8" y="138.3">13</text>
<text x="179" y="139.1">RL4(NO)</text>
<text x="179" y="141.7">L2(1)</text>
<text x="165.8" y="148.4">9</text>
<text x="165.8" y="145.9">10</text>
<text x="165.8" y="151">8</text>
<text x="107.9" y="160.9">A0</text>
<text x="165.8" y="161.1">5</text>
<text x="165.8" y="158.6">6</text>
<text x="165.8" y="156">7</text>
<text x="176.5" y="156.9">IN4</text>
<text x="179" y="159.5">IN3</text>
<text x="207.1" y="160.9">6</text>
<text x="207.1" y="158.3">1</text>
<text x="212" y="159.5">DCD</text>
<text x="107.9" y="165.9">A2</text>
<text x="107.9" y="163.4">A1</text>
<text x="165.8" y="166.2">3</text>
<text x="165.8" y="163.7">4</text>
<text x="176.5" y="162">IN2</text>
<text x="179" y="164.5">IN1</text>
<text x="207.1" y="163.4">2</text>
<text x="207.1" y="165.9">7</text>
<text x="212" y="164.5">RXD</text>
<text x="212" y="167.1">RTS</text>
<text x="212" y="162">DSR</text>
<text x="68" y="169.6">SDA</text>
<text x="81" y="172">4.7k</text>
<text x="107.9" y="173.6">A5</text>
<text x="107.9" y="171">A4</text>
<text x="107.9" y="168.5">A3</text>
<text x="165.8" y="173.8">0</text>
<text x="165.8" y="171.3">1</text>
<text x="165.8" y="168.7">2</text>
<text x="207.1" y="168.5">3</text>
<text x="207.1" y="171">8</text>
<text x="207.1" y="173.6">4</text>
<text x="212" y="169.6">TXD</text>
<text x="212" y="172.2">CTS</text>
<text x="68.2" y="174.7">SCL</text>
<text x="207.1" y="176.1">9</text>
<text x="212" y="174.7">DTR</text>
<text x="212" y="177.2">RI</text>
<text x="88.6" y="182.2">4.7k</text>
<text x="112.5" y="181.7">ARDUINO UNO V3</text>
<text x="210.6" y="188.8">COMPIM</text>
</g>
<g font-size="2.1" fill="#008000">
<text x="243.7" y="39.3">+88.8</text>
<text x="144.6" y="49.5">+88.8</text>
</g>
<g font-size="2.1" fill="#fff">
<text x="113.8" y="134" transform="rotate(90 113.8 134)">Reset</text>
<text x="117.1" y="143.9" transform="rotate(90 117.1 143.9)">ARDUINO</text>
</g>
<text font-size="2.1" fill="#ebebeb" x="149.9" y="137.1">USB</text>
<text font-size="2.1" fill="#800000" x="215.9" y="185.3">ERROR</text>
<text font-size="2" fill="#800000" x="243.6" y="42.6">kRPM</text>
<g font-size="1.9" fill="#fff">
<text x="151.7" y="142.1">PB4/MISO</text>
<text x="152.4" y="139.5">PB5/SCK</text>
<text x="144.2" y="144.6">~ PB3/MOSI/OC2A</text>
<text x="149.1" y="149.4">~ PB1/OC1A</text>
<text x="149.4" y="147.2">~ PB2/OC1B</text>
<text x="146.3" y="152">PB0/ICP1/CLKO</text>
<text x="150.4" y="160.1">~ PD7/AIN1</text>
<text x="151.9" y="157.6">PD7/AIN1</text>
<text x="115.7" y="167.2">PC2/ADC2</text>
<text x="116" y="164.7">PC1/ADC1</text>
<text x="116" y="162.1">PC0/ADC0</text>
<text x="145" y="167.7">~ PD3/INT1/OC2B</text>
<text x="146.8" y="162.6">~ PD5/T1/OC0B</text>
<text x="149.5" y="165.2">PD4/T0/XCK</text>
<text x="115.7" y="169.8">PC3/ADC3</text>
<text x="115.7" y="172">PC4/ADC4/SDA</text>
<text x="152" y="170">PD2/INT0</text>
<text x="152.4" y="172.3">PD1/TXD</text>
<text x="115.6" y="174.6">PC5/ADC5/SCL</text>
<text x="150.5" y="178.4">by TEP</text>
<text x="152.4" y="174.8">PD0/RXD</text>
</g>
<text font-size="1.9" fill="#c0c0c0" x="137" y="165.3" transform="rotate(-90 137 165.3)">ATMEGA328P-PU</text>
<text font-size="1.4" fill="#c0c0c0" x="135" y="155.7" transform="rotate(-90 135 155.7)">1121</text>
</svg>
